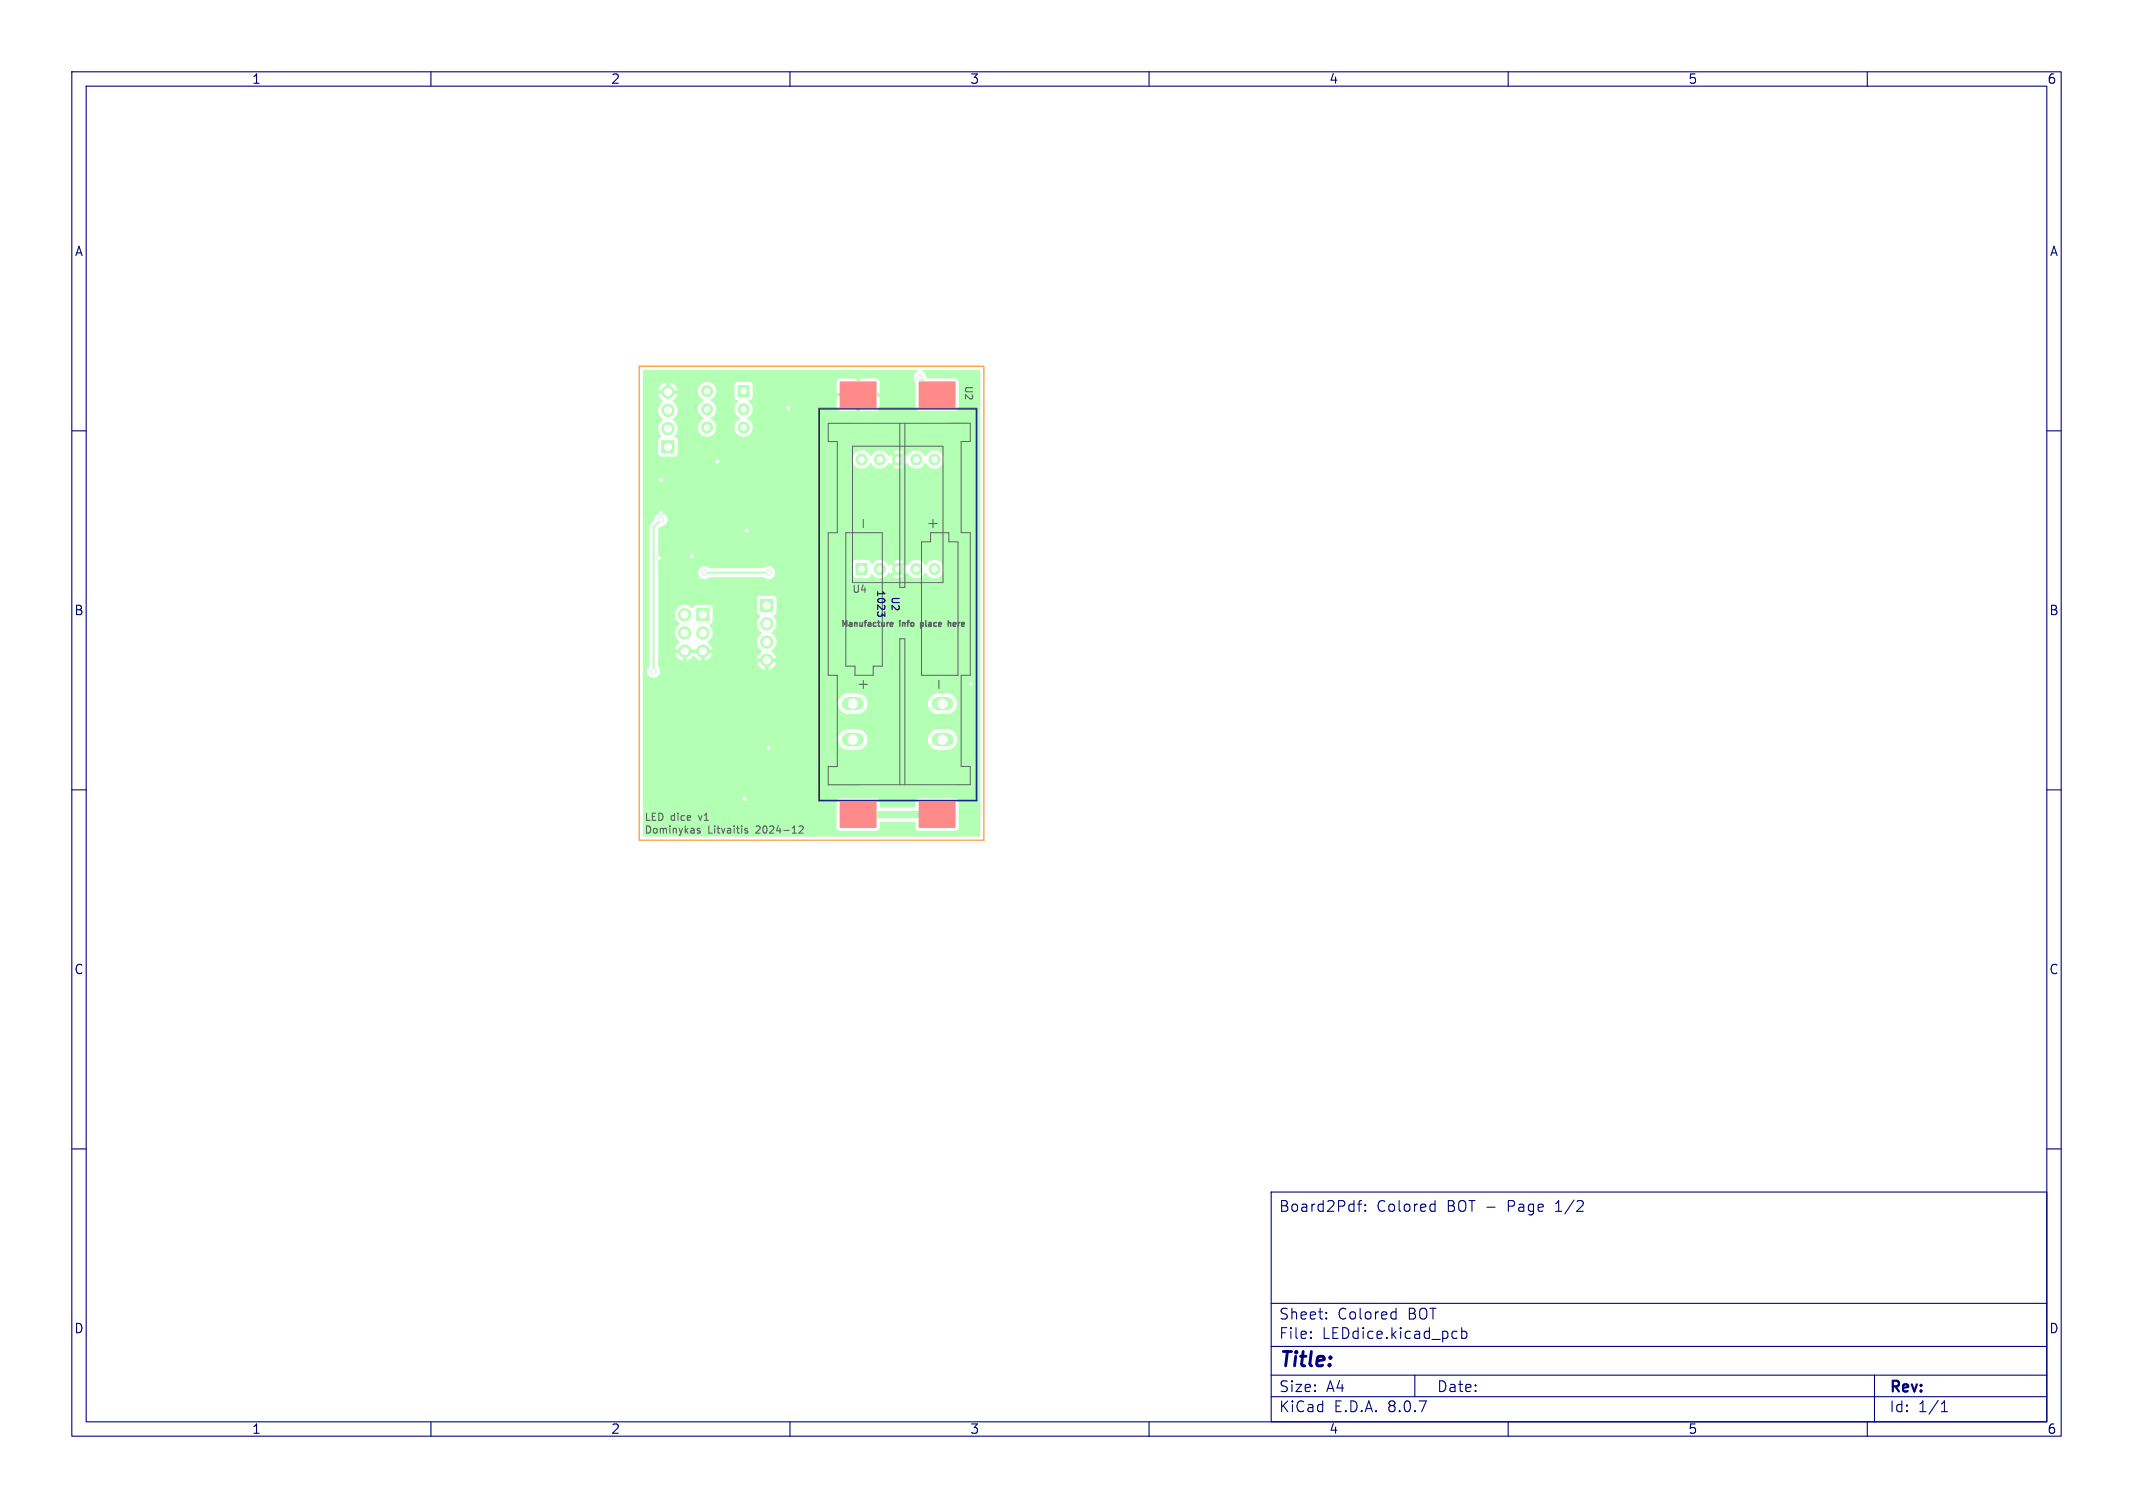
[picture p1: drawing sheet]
<svg xmlns="http://www.w3.org/2000/svg" width="297mm" height="210mm" viewBox="0 0 297 210" stroke-linecap="round" stroke-linejoin="round" font-family="sans-serif">
<g fill="#b3ffb3" stroke="#b3ffb3" stroke-width=".14">
<path d="M92.2 61.4h1.7v1.7h-1.7z"/>
<path d="M97 84.7h1.7v1.7h-1.7z"/>
<path d="M105.9 83.5h1.7v1.7h-1.7z"/>
<path d="M102.8 53.7h1.5v1.5h-1.5z"/>
<path d="M119.2 78.5h1.5v1.5h-1.5z"/>
<path d="M117 53.2h5v3.5h-5z"/>
<path d="M117 111.7h5v3.5h-5z"/>
<path d="M128 111.7h5v3.5h-5z"/>
<path d="M128 53.2h5v3.5h-5z"/>
<circle cx="93" cy="59.7" r=".85"/>
<circle cx="93" cy="57.1" r=".85"/>
<circle cx="93" cy="54.6" r=".85"/>
<circle cx="95.3" cy="85.6" r=".85"/>
<circle cx="97.9" cy="88.1" r=".85"/>
<circle cx="95.3" cy="88.1" r=".85"/>
<circle cx="97.9" cy="90.7" r=".85"/>
<circle cx="95.3" cy="90.7" r=".85"/>
<circle cx="106.8" cy="86.9" r=".85"/>
<circle cx="106.8" cy="89.4" r=".85"/>
<circle cx="106.8" cy="91.9" r=".85"/>
<circle cx="103.5" cy="57" r=".76"/>
<circle cx="103.5" cy="59.5" r=".76"/>
<circle cx="98.5" cy="59.5" r=".76"/>
<circle cx="98.5" cy="57" r=".76"/>
<circle cx="98.5" cy="54.5" r=".76"/>
<circle cx="122.5" cy="79.2" r=".76"/>
<circle cx="125" cy="79.2" r=".76"/>
<circle cx="127.6" cy="79.2" r=".76"/>
<circle cx="130.1" cy="79.2" r=".76"/>
<circle cx="130.1" cy="64" r=".76"/>
<circle cx="127.6" cy="64" r=".76"/>
<circle cx="125" cy="64" r=".76"/>
<circle cx="122.5" cy="64" r=".76"/>
<circle cx="120" cy="64" r=".76"/>
</g>
<path d="M118.1 98h1.2M130.6 98h1.2M118.1 103h1.2M130.6 103h1.2" fill="none" stroke="#b3ffb3" stroke-width="1.8"/>
<g fill="#ececec" stroke="#ececec" stroke-width=".14">
<circle cx="92" cy="72.4" r=".4"/>
<circle cx="91" cy="93.5" r=".4"/>
<circle cx="99.9" cy="64.3" r=".4"/>
<circle cx="92" cy="66.8" r=".4"/>
<circle cx="91.8" cy="77.7" r=".4"/>
<circle cx="107" cy="104.1" r=".4"/>
<circle cx="103.7" cy="111.3" r=".4"/>
<circle cx="96.3" cy="77.5" r=".4"/>
<circle cx="109.8" cy="56.9" r=".4"/>
<circle cx="92" cy="71.4" r=".4"/>
<circle cx="104" cy="73.9" r=".4"/>
<circle cx="135.2" cy="95.3" r=".4"/>
<circle cx="98.1" cy="79.8" r=".4"/>
<circle cx="107" cy="79.8" r=".4"/>
<circle cx="128.1" cy="52.6" r=".4"/>
</g>
<path d="M128.1 52.6l2.4 2.4M92 72.4l-1 1v20.1M98.1 79.8h8.9" fill="none" stroke="#b3ffb3" stroke-width=".25"/>
<path d="M119.5 113.5h11" fill="none" stroke="#b3ffb3" stroke-width="1"/>
<path d="M89.6 51.5h38.1l.1 .2a.97 .97 0 0 0-.3 1.6v1.4h-5v-1.6l-.3-.3-2.4-.1-.1 2h-.5v-2h-2.3l-.3 .1-.1 .3v1.6h11v2h-5v-1.5h-2.7l-.1 2h-.5v-2h-2.7v1.6l.1 .3 .3 .1h5.1l.4-.1 .1-.4h5l.1 .4 .3 .1h5.1l.4-.1 .1-.4v-3.5l-.1-.4-.4-.1h-3.8l-.2-.1a1.18 1.18 0 0 0-.6-.9l.1-.2 8 .1v7.9h-31.7l-.2-.6-.6-.6v-.1a1.33 1.33 0 0 0 .2-2.3l.1-.1a.55 .55 0 0 0 .5-.5v-1.7l-.1-.3-.4-.1h-1.6l-.3 .1-.1 .3v1.7l.1 .3 .4 .2v.1a1.37 1.37 0 0 0 .3 2.4 1.55 1.55 0 0 0-.8 1.2h-2.6l-.1-.6-.7-.6v-.1a1.3 1.3 0 0 0 .8-1.2 1.3 1.3 0 0 0-.8-1.2v-.1l.2-.1a1.27 1.27 0 0 0 0-2.2 1.27 1.27 0 0 0-1.9 .9h-2.9v-.2a1.26 1.26 0 0 0-1-.8v1h-.6v-1a1.29 1.29 0 0 0-1 1.1l5.5-.1v.2a1.32 1.32 0 0 0 .8 1.2v.1a1.3 1.3 0 0 0-.8 1.2 1.3 1.3 0 0 0 .8 1.2v.1a1.32 1.32 0 0 0-.8 1.4h-2.8l-.1-.3a1.44 1.44 0 0 0-.6-.9v-.1a1.43 1.43 0 0 0-.1-2.5l.5-.5 .2-.5h-2.6l.1 .4 .5 .5v.1a1.43 1.43 0 0 0 .1 2.5 1.5 1.5 0 0 0-.3 2.4l-.4 .5v2l.3 .3h1.9l.3-.2 .2-.3v-1.8l-.2-.3-.3-.1 .1-.2a1.43 1.43 0 0 0 .4-1h2.8l.1 .3a1.28 1.28 0 0 0 1.4 .8 1.28 1.28 0 0 0 1-1.3h2.6v.5a1.28 1.28 0 0 0 1.5 .8 1.28 1.28 0 0 0 1-1.3h31.7v4.5h-5.1l-.1-.5a1.29 1.29 0 0 0-1.2-.8 1.29 1.29 0 0 0-1.2 .8h-.1l-.1-.1a1.27 1.27 0 0 0-1.8-.5h-1.2a1.2 1.2 0 0 0-1.3 .1l.6 .6 .7-.7h1.2l-.5 .6a.21 .21 0 0 1-.3-.2l-.7 .7h-.7l-.7-.7-.2 .2-.2-.1a1.27 1.27 0 0 0-1.2-.7 1.27 1.27 0 0 0-1.1 .8h-.1h-.1a1.28 1.28 0 0 0-2-.5 1.28 1.28 0 0 0 .1 2.1 1.28 1.28 0 0 0 2-.6h.1l.1 .1a1.29 1.29 0 0 0 1.2 .7 1.29 1.29 0 0 0 1.1-.8h.1l.2 .2 .7-.7h.7l.7 .7 .1-.2h.2l.5 .6h-1.2l-.7-.7-.7 .7a1.23 1.23 0 0 0 1.4 0h1.2a1.3 1.3 0 0 0 1.9-.6h.1l.1 .1a1.28 1.28 0 0 0 1.4 .6 1.28 1.28 0 0 0 1-1.2h5.1v8.4h-43.6v-.2a.93 .93 0 0 0-1-.7 .93 .93 0 0 0-.8 .9l-.6 .6-.1 .4v19.4a.93 .93 0 0 0-.1 1.3 .93 .93 0 0 0 1.4 0 .93 .93 0 0 0-.1-1.3v-19.1l.4-.4a.99 .99 0 0 0 .9-.9h43.6v6.8h-5.1l-.1-.5a1.28 1.28 0 0 0-1.2-.7 1.28 1.28 0 0 0-1.2 .8h-.1l-.1-.2a1.27 1.27 0 0 0-1.8-.4h-1.2a1.2 1.2 0 0 0-1.3 0l.6 .7 .7-.7h1.2l-.5 .5a.21 .21 0 0 1-.3-.2l-.7 .7h-.7l-.7-.6-.2 .2-.2-.2a1.27 1.27 0 0 0-2.2-.1h-.1l-.2-.4-.3-.1h-1.8l-.3 .4v1.4h-10.8a.91 .91 0 0 0-.5-.9 .91 .91 0 0 0-1 .2h-7.6l-.1-.1a.91 .91 0 0 0-1.3 .2 .91 .91 0 0 0 .1 1.2 .91 .91 0 0 0 1.2 0h7.7a.91 .91 0 0 0 1 .2 .91 .91 0 0 0 .5-.8h10.8v.4l.5 .3h1.6l.3-.1 .2-.5h.1a1.31 1.31 0 0 0 2.3-.2h.1l.2 .2 .7-.7h.7l.7 .7 .1-.2h.2l.5 .6h-1.2l-.7-.7-.7 .7a1.23 1.23 0 0 0 1.4 0h1.2a1.3 1.3 0 0 0 1.9-.6h.1l.1 .2a1.28 1.28 0 0 0 1.4 .6 1.28 1.28 0 0 0 1-1.3h5.1v10.2h-28.4v-.2a1.45 1.45 0 0 0-.7-1v-.1a1.44 1.44 0 0 0 .3-2.3l.4-.5v-2.1l-.4-.2h-1.8l-.4 .1-.1 .3v1.9l.5 .5a1.45 1.45 0 0 0 .2 2.3h-6.9l-.1-.4-.3-.6 .4-.5v-1.9l-.1-.3-.3-.2h-1.9l-.5 .5a1.39 1.39 0 0 0-2.2 .1 1.39 1.39 0 0 0 .5 2.1 1.49 1.49 0 0 0 0 2.5l-.5 .5-.2 .5h5.2l-.3-.6-.4-.3v-.2h.1a1.36 1.36 0 0 0 .6-1.2h6.9a1.49 1.49 0 0 0 0 2.6l-.3 .2h-7.7v1.1h-.5v-1.1h-2v1.1h-.5v-1.1h-1.1a1.34 1.34 0 0 0 1.1 1.1l.8-.1 .7-.6 .8 .6 .7 .1a1.33 1.33 0 0 0 1.1-1.1h6.6l-.2 .4-.2 .4h2.7l-.3-.6-.4-.3 .1-.2a1.35 1.35 0 0 0 .6-1.2h28.4v2.8h-29.5v1.1h-.5v-1.1h-1.1a1.3 1.3 0 0 0 1.1 1.1h.5a1.33 1.33 0 0 0 1.1-1.1h28.4v5.9h-3.2v-.2a1.43 1.43 0 0 0-1.4-1.3h-1.3a1.43 1.43 0 0 0-1.4 1.5h-8.4v-.2a1.43 1.43 0 0 0-1.4-1.3h-1.3a1.43 1.43 0 0 0-1.4 1.4 1.43 1.43 0 0 0 1.4 1.4h1.3a1.43 1.43 0 0 0 1.4-1.3h8.4a1.43 1.43 0 0 0 1.4 1.3h1.3a1.43 1.43 0 0 0 1.4-1.3h3.2v5h-3.2v-.2a1.43 1.43 0 0 0-1.4-1.3h-1.3a1.43 1.43 0 0 0-1.4 1.5h-8.4v-.2a1.43 1.43 0 0 0-1.4-1.3h-1.3a1.43 1.43 0 0 0-1.4 1.4 1.43 1.43 0 0 0 1.4 1.4h1.3a1.43 1.43 0 0 0 1.4-1.3h8.4a1.43 1.43 0 0 0 1.4 1.3h1.3a1.43 1.43 0 0 0 1.4-1.3h3.2v12.1h-3v-3.5l-.1-.4-.3-.1h-5.2l-.4 .3v.8l-.1 .1h-4.8l-.1-.1-.1-.8-.3-.3h-5.2l-.3 .1-.1 .3v3.7l.1 .3 .3 .1h5.1l.4-.3 .1-.8 .1-.1h4.8l.1 .1v.8l.4 .3h5.1l.4-.1 .1-.4h3l-.1 1.3-46.9-.1z" fill="#b3ffb3"/>
<g fill="#fff" stroke="#fff" stroke-width=".14">
<circle cx="92" cy="72.4" r=".2"/>
<circle cx="91" cy="93.5" r=".2"/>
<circle cx="99.9" cy="64.3" r=".2"/>
<circle cx="92" cy="66.8" r=".2"/>
<circle cx="91.8" cy="77.7" r=".2"/>
<circle cx="107" cy="104.1" r=".2"/>
<circle cx="103.7" cy="111.3" r=".2"/>
<circle cx="96.3" cy="77.5" r=".2"/>
<circle cx="109.8" cy="56.9" r=".2"/>
<circle cx="92" cy="71.4" r=".2"/>
<circle cx="104" cy="73.9" r=".2"/>
<circle cx="135.2" cy="95.2" r=".2"/>
<circle cx="98.1" cy="79.8" r=".2"/>
<circle cx="107" cy="79.8" r=".2"/>
<circle cx="128.1" cy="52.6" r=".2"/>
<circle cx="93" cy="62.2" r=".5"/>
<circle cx="93" cy="59.7" r=".5"/>
<circle cx="93" cy="57.2" r=".5"/>
<circle cx="93" cy="54.6" r=".5"/>
<circle cx="97.9" cy="85.6" r=".5"/>
<circle cx="95.3" cy="85.6" r=".5"/>
<circle cx="97.9" cy="88.1" r=".5"/>
<circle cx="95.3" cy="88.1" r=".5"/>
<circle cx="97.9" cy="90.7" r=".5"/>
<circle cx="95.3" cy="90.7" r=".5"/>
<circle cx="118.7" cy="98" r=".65"/>
<circle cx="131.2" cy="98" r=".65"/>
<circle cx="118.7" cy="103" r=".65"/>
<circle cx="131.2" cy="103" r=".65"/>
<circle cx="106.8" cy="84.3" r=".5"/>
<circle cx="106.8" cy="86.9" r=".5"/>
<circle cx="106.8" cy="89.4" r=".5"/>
<circle cx="106.8" cy="91.9" r=".5"/>
<circle cx="103.5" cy="54.5" r=".38"/>
<circle cx="103.5" cy="57" r=".38"/>
<circle cx="103.5" cy="59.5" r=".38"/>
<circle cx="98.5" cy="59.5" r=".38"/>
<circle cx="98.5" cy="57" r=".38"/>
<circle cx="98.5" cy="54.5" r=".38"/>
<circle cx="120" cy="79.2" r=".38"/>
<circle cx="122.5" cy="79.2" r=".38"/>
<circle cx="125" cy="79.2" r=".38"/>
<circle cx="127.6" cy="79.2" r=".38"/>
<circle cx="130.1" cy="79.2" r=".38"/>
<circle cx="130.1" cy="64" r=".38"/>
<circle cx="127.6" cy="64" r=".38"/>
<circle cx="125" cy="64" r=".38"/>
<circle cx="122.5" cy="64" r=".38"/>
<circle cx="120" cy="64" r=".38"/>
</g>
<g fill="#ff8a8a" stroke="#ff8a8a" stroke-width=".14">
<path d="M117 53.2h5v3.5h-5z"/>
<path d="M117 111.7h5v3.5h-5z"/>
<path d="M128 111.7h5v3.5h-5z"/>
<path d="M128 53.2h5v3.5h-5z"/>
</g>
<path d="M123.5 86.7v.5M123.7 86.7l-.2 .1M124 87l.3-.1v-.2h-.2l-.1 .1v.4h.3M128.2 87.2h.2M128.2 86.7v.8M128.4 86.7h-.2M132 86.8l.3-.1 .1 .5M132 86.4v.8" fill="none" stroke="#626262" stroke-width=".2"/>
<path d="M120.2 72.3v1.2M130.7 94.7v1.2M97.5 115.4h-.3l-.1 .1v.1l.4 .1v.3h-.4M104.1 115.4h-.3l-.1 .1v.1l.4 .1v.3h-.4M111.3 115.1l.4-.1 .1 .3-.6 .7h.6" fill="none" stroke="#626262" stroke-width=".15"/>
<path d="M114 56.9h22v54.7h-22zM115.3 59l19.8-.1v2.6h-1.3v12.7h1.3v19.8h-1.3v12.7h1.3v2.6h-19.8v-2.5h1.3v-12.7h-1.3v-19.9h1.3v-12.7h-1.3zM125.3 58.9v22.9h.7v-22.9M117.8 74.2h5.1v18.6h-1.3v1.2h-2.6v-1.2h-1.2zM118.7 62.1h12.6v19h-12.6zM129.6 74.2h2.5v1.3h1.3v18.5h-5.1v-18.5h1.3zM125.3 109.3v-20.3h.7v20.3" fill="none" stroke="#626262" stroke-width=".14"/>
<g fill="none" stroke="#000080" stroke-width=".15">
<path d="M10 10h277v190h-277zM12 12h273v186h-273zM60 10v2M110 10v2M160 10v2M210 10v2M260 10v2M10 60h2M285 60h2M123.2 85.2v.6l-.4-.3-.1 .3h-.3l-.2-.2v-.3M10 110h2M285 110h2"/>
<path d="M10 160h2M177 166h108v32h-108zM189 167.7h.6M189.6 167.2l-.3 .1-.1 .1v1.3M190.1 168.6h.1l-.1 .1M190.1 168.6h-.1l.1 .1M190.1 167.8v.1M190.1 168.6v.1M190.1 167.8h.1l-.1 .1M190.1 167.8h-.1l.1 .1M199.4 167.7l.4 .1M199.8 167.2v1.5"/>
<path d="M199.8 168.6l-.4 .1M285 160h2M60 198v2M110 198v2M160 198v2M177 194.5h108M177 191.5h108M177 187.5h108M177 181.5h108M182.5 186.3h.1l-.1 .1M182.5 186.3v.1M182.5 185.5v.1"/>
<path d="M182.5 185.5h.1l-.1 .1M184.7 183.6v.1M184.7 183.6h-.1l.1 .1M184.7 182.8v.1M184.7 182.8h-.1l.1 .1M194 182.7l.4 .1M194.4 182.2v1.5M194.4 183.6l-.4 .1M197 191.5v3M202.5 185.4l.4 .1M202.9 186.3l-.4 .1M203.5 185.5l.5-.1 .2 .3v.4l-.1 .2-.1 .1-.5-.1"/>
<path d="M203.5 184.9v1.5M210 198v2M260 198v2M261 191.5v6.5M270.3 196.6h.9M270.3 195.5l.4-.4v1.5"/>
</g>
<path d="M114.1 57h21.8v54.5h-21.8z" fill="none" stroke="#000080" stroke-width=".14"/>
<path d="M89 51h48v66h-48z" fill="none" stroke="#ff8000" stroke-width=".14"/>
<text font-size="2.8" fill="#000080" x="178" y="190.9">Title:</text>
<g font-size="2.1" fill="#626262">
<text x="129" y="71.9" transform="rotate(90 129 71.9)">+</text>
<text x="119.3" y="94.3" transform="rotate(90 119.3 94.3)">+</text>
</g>
<g font-size="2.1" fill="#000080">
<text x="178" y="169">Board2Pdf:</text>
<text x="191.7" y="169">Colored</text>
<text x="201.5" y="169">BOT -</text>
<text x="210.2" y="169">Page</text>
<text x="217" y="169">1/2</text>
<text x="178" y="184">Sheet:</text>
<text x="186.2" y="184">Colored</text>
<text x="196.1" y="184">BOT</text>
<text x="178" y="186.7">File:</text>
<text x="184.1" y="186.7">LEDdice.kicad_pcb</text>
<text x="178" y="196.9">KiCad</text>
<text x="178" y="194.1">Size:</text>
<text x="184.7" y="194.1">A4</text>
<text x="185.7" y="196.9">E.D.A.</text>
<text x="193.3" y="196.9">8.0.7</text>
<text x="200" y="194.1">Date:</text>
<text x="263" y="194.3">Rev:</text>
<text x="263" y="196.9">Id:</text>
<text x="267.1" y="196.9">1/1</text>
</g>
<g font-size="1.8" fill="#000080">
<text x="35" y="11.9">1</text>
<text x="85" y="11.9">2</text>
<text x="135" y="11.9">3</text>
<text x="185" y="11.9">4</text>
<text x="235" y="11.9">5</text>
<text x="285" y="11.9">6</text>
<text x="10.3" y="35.9">A</text>
<text x="285.4" y="35.9">A</text>
<text x="10.3" y="85.9">B</text>
<text x="285.3" y="85.9">B</text>
<text x="10.3" y="135.9">C</text>
<text x="285.3" y="135.9">C</text>
<text x="10.3" y="185.9">D</text>
<text x="285.3" y="185.9">D</text>
<text x="35" y="199.9">1</text>
<text x="85" y="199.9">2</text>
<text x="135" y="199.9">3</text>
<text x="185" y="199.9">4</text>
<text x="235" y="199.9">5</text>
<text x="285" y="199.9">6</text>
</g>
<g font-size="1.4" fill="#626262">
<text x="134.2" y="53.6" transform="rotate(90 134.2 53.6)">U2</text>
<text x="118.6" y="82.8">U4</text>
<text x="89.7" y="114.5">LED</text>
<text x="89.7" y="116.3">Dominykas</text>
<text x="93.4" y="114.5">dice</text>
<text x="97.5" y="114.5">v1</text>
<text x="98.6" y="116.3">Litvaitis</text>
<text x="105.5" y="116.3">2024-12</text>
</g>
<g font-size="1.4" fill="#000080">
<text x="121.9" y="82.1" transform="rotate(90 121.9 82.1)">1023</text>
<text x="123.9" y="83" transform="rotate(90 123.9 83)">U2</text>
</g>
<g font-size="1.1" fill="#626262">
<text x="117" y="87.6">Manufacture</text>
<text x="125.3" y="87.6">info</text>
<text x="128.7" y="87.6">place</text>
<text x="132.9" y="87.6">here</text>
</g>
</svg>
